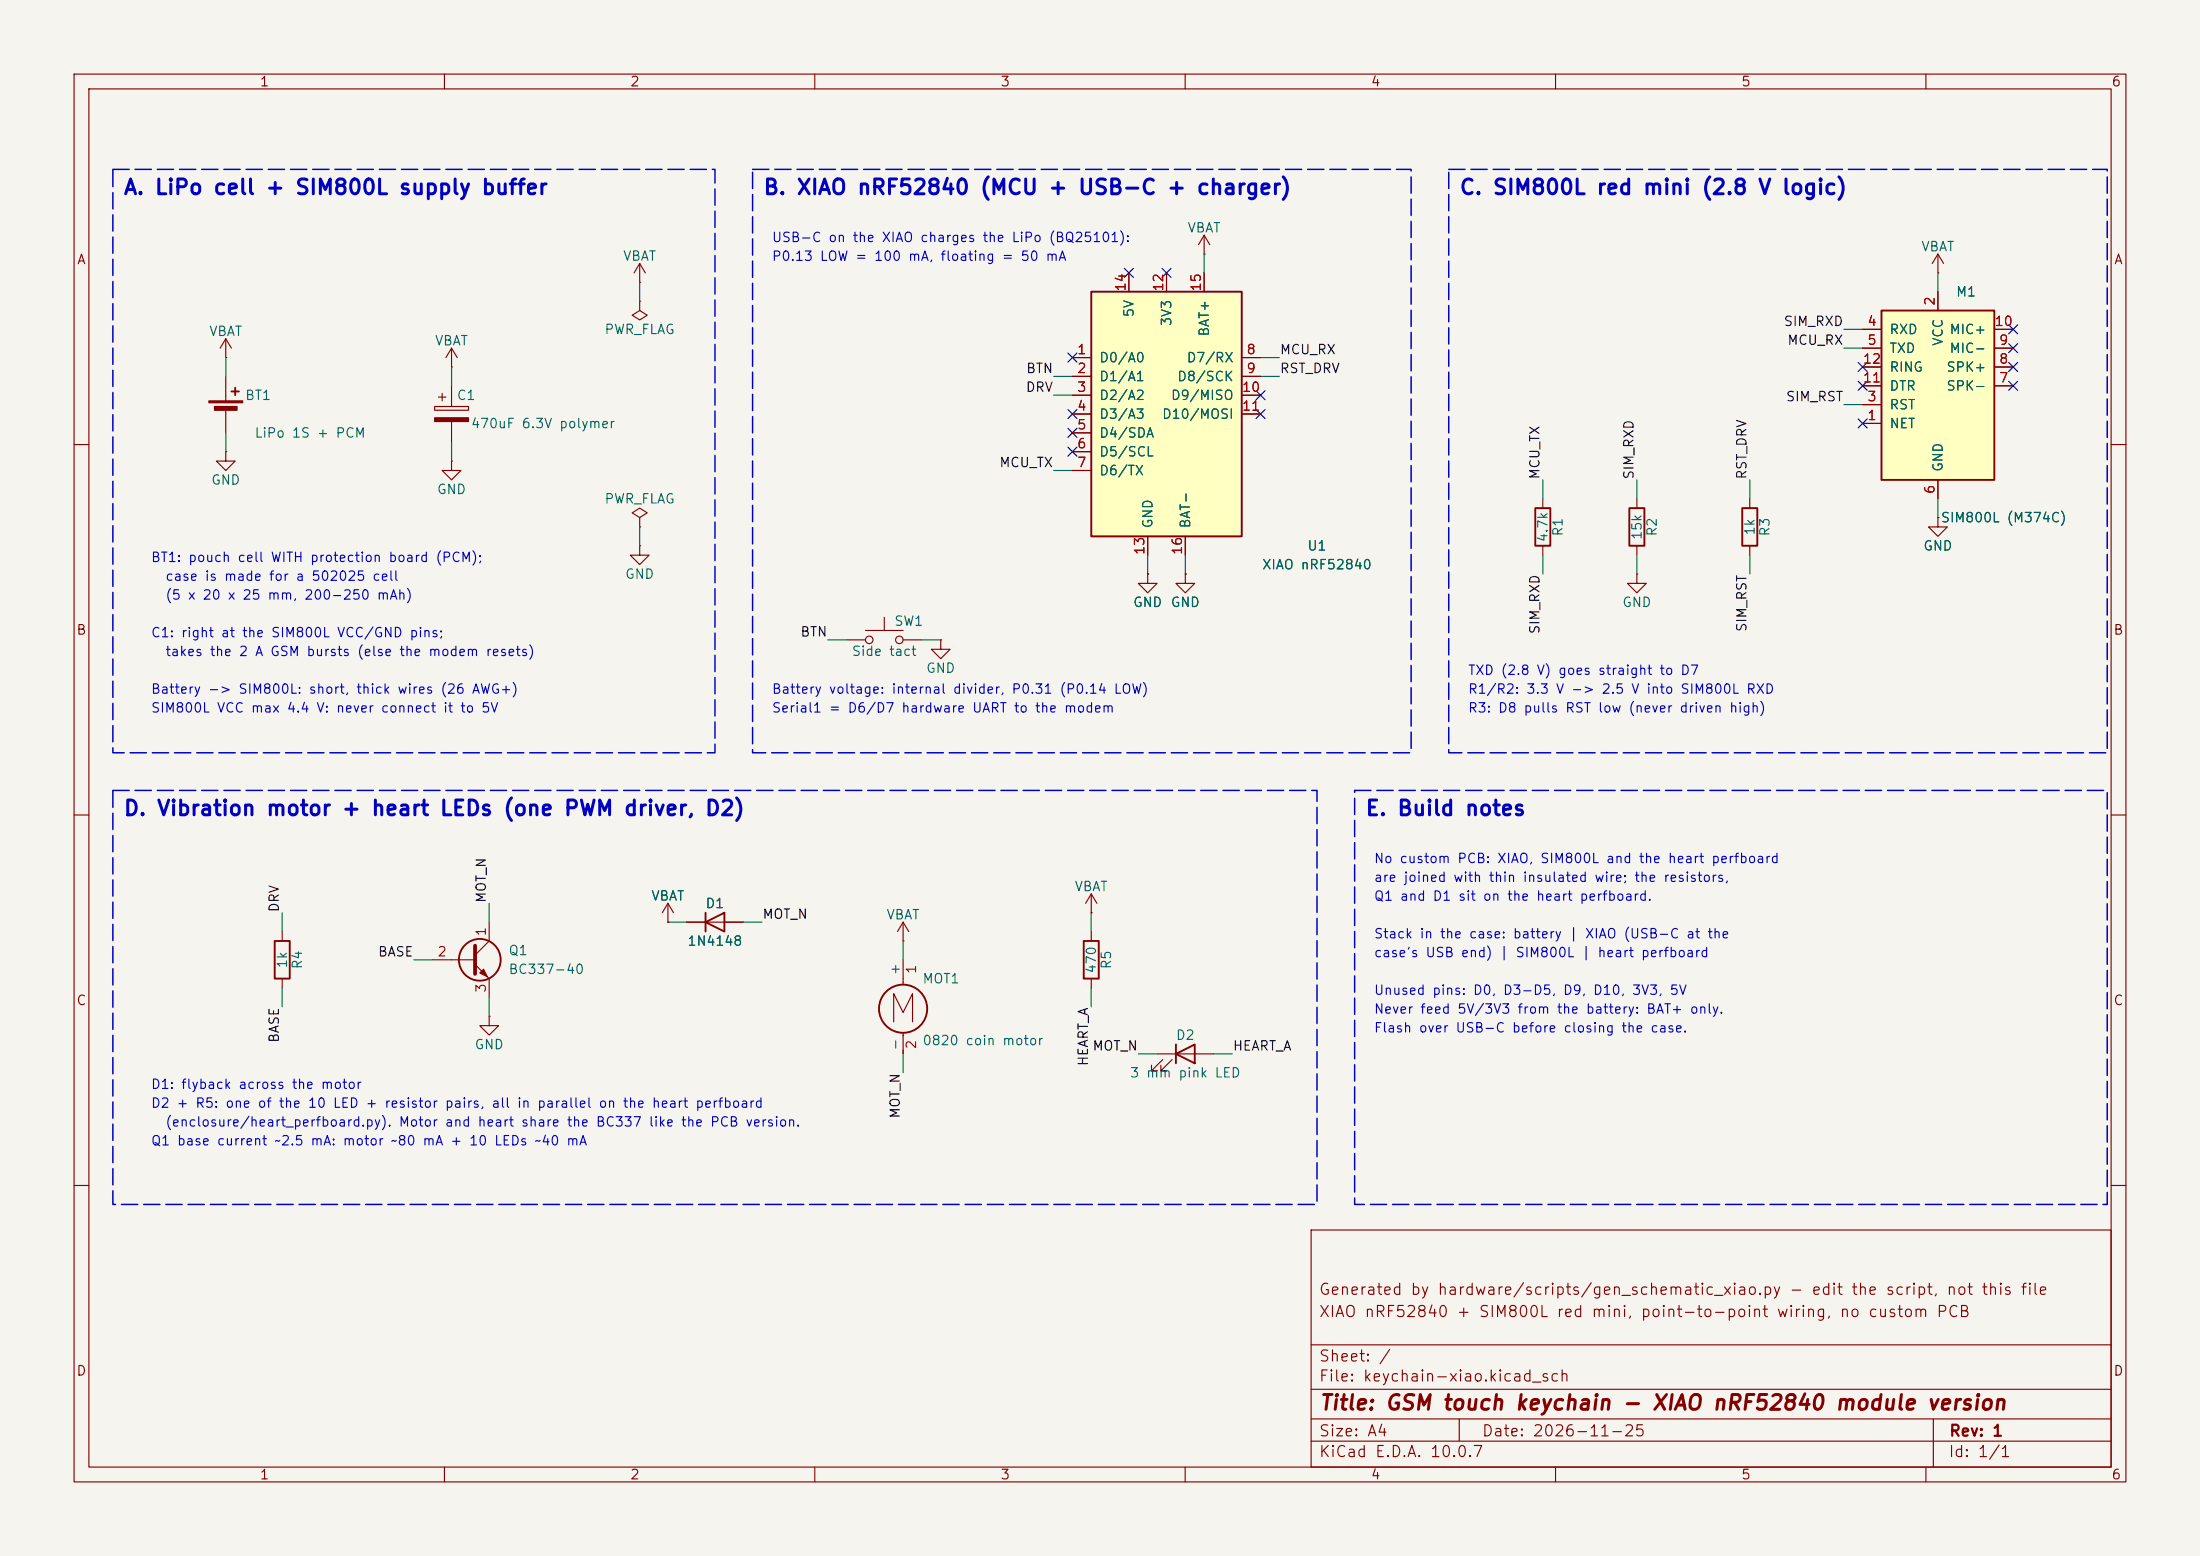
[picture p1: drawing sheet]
<svg xmlns="http://www.w3.org/2000/svg" width="297mm" height="210mm" viewBox="0 0 297 210" stroke-linecap="round" stroke-linejoin="round" font-family="sans-serif">
<path d="M0 0h297v210h-297z" fill="#f5f4ef" stroke="#f5f4ef" stroke-width=".14"/>
<g fill="none" stroke="#840000" stroke-width=".15">
<path d="M10 10h277v190h-277zM12 12h273v186h-273zM60 10v2M110 10v2M160 10v2M210 10v2M260 10v2M30.5 50.8v3.3M30.5 55.1v3.3M10 60h2M221 67.3v1.3M221 73.7v1.2"/>
<path d="M261.6 69.9v1.2h1.3l-1.3 1.3-1.3-1.3h1.3M261.6 69.9h.1M285 60h2M114.3 86.4h2.5M116.8 85.1h5.1M119.4 83.3v1.8M121.9 86.4h2.6M127 86.4v1.2h1.3l-1.3 1.3-1.3-1.3h1.3M127 86.4h.1M10 110h2M285 110h2M38.1 125.7v1.3"/>
<path d="M38.1 132.1v1.3M58.4 129.5h5.7M64.1 130.2l1.9 1.9v2.5M66 137.2v1.2h1.3l-1.3 1.3-1.2-1.3h1.2M66 137.2h.1M66 124.5v2.5l-1.9 1.9M90.2 124.5h.1M90.2 121.9l-.8 1.3M90.2 121.9l.7 1.3M90.2 121.9v2.6M92.7 124.5h7.6M120.6 137.9v-3.8l1.3 2.6 1.3-2.6v3.8"/>
<path d="M121.9 127h.1M121.9 124.5v2.5M121.9 129.5v3.4M121.9 139.4v2.8M121.9 124.5l-.7 1.2M121.9 124.5l.8 1.2M147.3 125.7v1.3M147.3 132.1v1.3M10 160h2M177 166h108v32h-108zM285 160h2M60 198v2"/>
<path d="M110 198v2M160 198v2M177 194.5h108M177 191.5h108M177 187.5h108M177 181.5h108M197 191.5v3M210 198v2M260 198v2M261 191.5v6.5"/>
<circle cx="117.3" cy="86.4" r=".51"/>
<circle cx="121.4" cy="86.4" r=".51"/>
</g>
<g fill="none" stroke="#840000" stroke-width=".25">
<path d="M31.2 52.8h1.1M31.7 52.3v1M220 68.6h2v5.1h-2zM37.1 127h2v5.1h-2zM95.2 124.5l2.6-1.3v2.5zM95.2 123.2v2.5M146.3 127h2v5.1h-2z"/>
<circle cx="64.8" cy="129.5" r="2.82"/>
<circle cx="121.9" cy="136.1" r="3.3"/>
</g>
<g fill="#840000" stroke="#840000" stroke-width=".15">
<path d="M28.2 54.1h4.6v.3h-4.6z"/>
<path d="M29 54.9h3v.5h-3z"/>
<path d="M64.8 131.3l.5-.5 .5 1z"/>
</g>
<path d="M64.1 127.6v3.8" fill="none" stroke="#840000" stroke-width=".51"/>
<path d="M147.3 39.4h20.3v33h-20.3z" fill="#ffffc2"/>
<path d="M147.3 39.4h20.3v33h-20.3zM207.3 68.6h2v5.1h-2zM158.7 142.2l2.6-1.2v2.5zM158.7 141v2.5" fill="none" stroke="#840000" stroke-width=".25"/>
<g fill="none" stroke="#840000" stroke-width=".15">
<path d="M152.4 36.8v2.6M157.5 36.8v2.6M162.6 34.3h.1M162.6 31.8v2.5M162.6 36.8v2.6M162.6 31.8l-.8 1.2M162.6 31.8l.7 1.2M144.8 48.3h2.5M144.8 50.8h2.5M144.8 53.3h2.5M144.8 55.9h2.5M144.8 58.4h2.5"/>
<path d="M167.6 48.3h2.6M167.6 50.8h2.6M167.6 53.3h2.6M167.6 55.9h2.6M144.8 61h2.5M144.8 63.5h2.5M154.9 77.5v1.2h1.3l-1.3 1.3-1.2-1.3h1.2M154.9 77.5h.1M154.9 72.4v2.5M160 77.5v1.2h1.3l-1.3 1.3-1.3-1.3h1.3M160 77.5h.1M160 72.4v2.5"/>
<path d="M208.3 67.3v1.3M208.3 73.7v1.2M156.2 142.2h7.6M157 143l-1.6 1.5h.8h-.8v-.7M158.2 143l-1.5 1.5h.8h-.8v-.7"/>
</g>
<path d="M254 41.9h15.2v22.9h-15.2z" fill="#ffffc2"/>
<path d="M254 41.9h15.2v22.9h-15.2zM235.2 68.6h2v5.1h-2z" fill="none" stroke="#840000" stroke-width=".25"/>
<g fill="none" stroke="#840000" stroke-width=".15">
<path d="M86.4 38.1h.1M86.4 35.6l-.8 1.2M86.4 35.6l.7 1.2M86.4 35.6v2.5M152.4 36.8v2.6M157.5 36.8v2.6M162.6 36.8v2.6M261.6 36.8h.1M261.6 34.3v2.5M261.6 39.4v2.5M261.6 34.3l-.7 1.3M261.6 34.3l.8 1.3"/>
<path d="M30.5 48.3h.1M30.5 45.7l-.8 1.3M30.5 45.7l.7 1.3M30.5 45.7v2.6M58.7 54.9h4.5v.5h-4.5zM59.2 53.6h1M59.7 53.1v1M61 49.5h.1M61 47v2.5M61 52.1v2.8M61 56.9v2.8M61 47l-.8 1.3"/>
<path d="M61 47l.7 1.3M86.4 40.6v1.3l1 .6-1 .7-1.1-.7 1.1-.6M86.4 40.6h.1M144.8 48.3h2.5M144.8 50.8h2.5M144.8 53.3h2.5M144.8 55.9h2.5M144.8 58.4h2.5M167.6 48.3h2.6M167.6 50.8h2.6M167.6 53.3h2.6M167.6 55.9h2.6"/>
<path d="M251.5 57.2h2.5M251.5 54.6h2.5M251.5 44.5h2.5M251.5 47h2.5M251.5 52.1h2.5M251.5 49.5h2.5M269.2 44.5h2.6M269.2 47h2.6M269.2 52.1h2.6M269.2 49.5h2.6M30.5 61v1.2h1.2l-1.2 1.3-1.3-1.3h1.3M30.5 61h.1"/>
<path d="M61 62.2v1.3h1.2l-1.2 1.3-1.3-1.3h1.3M61 62.2h.1M86.4 69.9l1-.7-1-.6-1.1 .6 1.1 .7v1.2M86.4 71.1h.1M86.4 73.7v1.2h1.2l-1.2 1.3-1.3-1.3h1.3M86.4 73.7h.1M144.8 61h2.5M144.8 63.5h2.5M154.9 77.5h.1M154.9 72.4v2.5M160 77.5h.1M160 72.4v2.5"/>
<path d="M221 77.5v1.2h1.2l-1.2 1.3-1.3-1.3h1.3M221 77.5h.1M236.2 67.3v1.3M236.2 73.7v1.2M261.6 69.9h.1M261.6 64.8v2.5M90.2 124.5h.1M92.7 124.5h2.5M97.8 124.5h2.5M147.3 123.2h.1M147.3 120.7l-.7 1.2M147.3 120.7l.8 1.2"/>
<path d="M147.3 120.7v2.5"/>
</g>
<path d="M58.7 56.4h4.5v.5h-4.5z" fill="#840000" stroke="#840000" stroke-width=".15"/>
<g fill="none" stroke="#009600" stroke-width=".15">
<path d="M86.4 38.1v2.5M162.6 34.3v2.5M261.6 36.8v2.6M30.5 48.3v2.5M30.5 58.4v2.6M61 49.5v2.6M61 59.7v2.5M142.2 50.8h2.6M142.2 53.3h2.6M170.2 48.3h2.5M170.2 50.8h2.5M248.9 44.5h2.6"/>
<path d="M248.9 47h2.6M248.9 54.6h2.6M86.4 71.1v2.6M142.2 63.5h2.6M154.9 74.9v2.6M160 74.9v2.6M208.3 64.8v2.5M208.3 74.9v2.6M221 64.8v2.5M221 74.9v2.6M236.2 64.8v2.5M236.2 74.9v2.6"/>
<path d="M261.6 67.3v2.6M111.8 86.4h2.5M124.5 86.4h2.5M38.1 123.2v2.5M38.1 133.4v2.5M55.9 129.5h2.5M66 121.9v2.6M66 134.6v2.6M90.2 124.5h2.5M100.3 124.5h2.6M121.9 127v2.5M147.3 123.2v2.5"/>
<path d="M147.3 133.4v2.5M121.9 142.2v2.6M153.7 142.2h2.5M163.8 142.2h2.6"/>
</g>
<g fill="none" stroke="#000084" stroke-width=".15">
<path d="M151.8 36.2l1.2 1.2M153 36.2l-1.2 1.2M156.9 36.2l1.2 1.2M158.1 36.2l-1.2 1.2M144.2 55.3l1.2 1.2M144.2 57.8l1.2 1.2M144.2 47.7l1.2 1.2M145.4 55.3l-1.2 1.2M145.4 57.8l-1.2 1.2M145.4 47.7l-1.2 1.2M169.6 55.3l1.2 1.2M169.6 52.7l1.2 1.2"/>
<path d="M170.8 55.3l-1.2 1.2M170.8 52.7l-1.2 1.2M250.9 56.5l1.2 1.3M250.9 51.5l1.2 1.2M250.9 48.9l1.2 1.2M252.1 56.5l-1.2 1.3M252.1 51.5l-1.2 1.2M252.1 48.9l-1.2 1.2M271.2 51.5l1.2 1.2M271.2 43.8l1.2 1.3M271.2 46.4l1.2 1.2M271.2 48.9l1.2 1.2"/>
<path d="M272.4 51.5l-1.2 1.2M272.4 43.8l-1.2 1.3M272.4 46.4l-1.2 1.2M272.4 48.9l-1.2 1.2M144.2 60.4l1.2 1.2M145.4 60.4l-1.2 1.2"/>
</g>
<path d="M15.2 22.9h81.3v78.7h-81.3zM101.6 22.9h88.9v78.7h-88.9zM195.6 22.9h88.9v78.7h-88.9zM15.2 106.7h162.6v55.9h-162.6zM182.9 106.7h101.6v55.9h-101.6z" fill="none" stroke="#0000c2" stroke-width=".2" stroke-dasharray="2.2 .8"/>
<g font-size="2" fill="#0000c2">
<text x="16.6" y="26.8">A. LiPo cell + SIM800L supply buffer</text>
<text x="102.9" y="26.8">B. XIAO nRF52840 (MCU + USB-C + charger)</text>
<text x="196.9" y="26.8">C. SIM800L red mini (2.8 V logic)</text>
<text x="16.6" y="110.6">D. Vibration motor + heart LEDs (one PWM driver, D2)</text>
<text x="184.2" y="110.6">E. Build notes</text>
</g>
<text font-size="2" fill="#840000" x="178" y="190.8">Title: GSM touch keychain - XIAO nRF52840 module version</text>
<g font-size="1.5" fill="#840000">
<text x="178" y="178.1">XIAO nRF52840 + SIM800L red mini, point-to-point wiring, no custom PCB</text>
<text x="178" y="175.1">Generated by hardware/scripts/gen_schematic_xiao.py - edit the script, not this file</text>
<text x="178" y="184.1">Sheet: /</text>
<text x="178" y="186.8">File: keychain-xiao.kicad_sch</text>
<text x="178" y="197">KiCad E.D.A. 10.0.7</text>
<text x="178" y="194.2">Size: A4</text>
<text x="200" y="194.2">Date: 2026-11-25</text>
<text x="263" y="197">Id: 1/1</text>
<text x="263" y="194.2">Rev: 1</text>
</g>
<g font-size="1.3" fill="#840000">
<text x="35" y="12">1</text>
<text x="85" y="12">2</text>
<text x="135" y="12">3</text>
<text x="185" y="12">4</text>
<text x="235" y="12">5</text>
<text x="285" y="12">6</text>
<text x="10.3" y="36">A</text>
<text x="285.3" y="36">A</text>
<text x="10.2" y="86">B</text>
<text x="285.2" y="86">B</text>
<text x="10.2" y="136">C</text>
<text x="285.2" y="136">C</text>
<text x="10.2" y="186">D</text>
<text x="285.2" y="186">D</text>
<text x="35" y="200">1</text>
<text x="85" y="200">2</text>
<text x="135" y="200">3</text>
<text x="185" y="200">4</text>
<text x="235" y="200">5</text>
<text x="285" y="200">6</text>
</g>
<g font-size="1.3" fill="#006464">
<text x="84" y="35.5">VBAT</text>
<text x="160.2" y="31.7">VBAT</text>
<text x="259.3" y="34.2">VBAT</text>
<text x="264" y="40.3">M1</text>
<text x="28.1" y="45.7">VBAT</text>
<text x="58.6" y="46.9">VBAT</text>
<text x="81.5" y="45.4">PWR_FLAG</text>
<text x="153.4" y="42.9" transform="rotate(-90 153.4 42.9)">5V</text>
<text x="158.4" y="44.1" transform="rotate(-90 158.4 44.1)">3V3</text>
<text x="163.5" y="45.5" transform="rotate(-90 163.5 45.5)">BAT+</text>
<text x="255" y="45.4">RXD</text>
<text x="255" y="48">TXD</text>
<text x="262.6" y="46.8" transform="rotate(-90 262.6 46.8)">VCC</text>
<text x="263.1" y="48">MIC-</text>
<text x="263.1" y="45.4">MIC+</text>
<text x="148.3" y="49.2">D0/A0</text>
<text x="148.3" y="51.8">D1/A1</text>
<text x="158.8" y="51.8">D8/SCK</text>
<text x="160.1" y="49.2">D7/RX</text>
<text x="255" y="53">DTR</text>
<text x="255" y="50.5">RING</text>
<text x="262.7" y="53">SPK-</text>
<text x="262.7" y="50.5">SPK+</text>
<text x="33" y="54.3">BT1</text>
<text x="34.3" y="59.4">LiPo 1S + PCM</text>
<text x="61.6" y="54.3">C1</text>
<text x="63.5" y="58.1">470uF 6.3V polymer</text>
<text x="148.3" y="54.3">D2/A2</text>
<text x="148.3" y="56.8">D3/A3</text>
<text x="148.3" y="59.4">D4/SDA</text>
<text x="156.8" y="56.8">D10/MOSI</text>
<text x="158" y="54.3">D9/MISO</text>
<text x="255" y="58.1">NET</text>
<text x="255" y="55.6">RST</text>
<text x="28.4" y="65.7">GND</text>
<text x="148.3" y="61.9">D5/SCL</text>
<text x="148.3" y="64.5">D6/TX</text>
<text x="262.6" y="63.8" transform="rotate(-90 262.6 63.8)">GND</text>
<text x="58.9" y="67">GND</text>
<text x="81.5" y="68.3">PWR_FLAG</text>
<text x="155.9" y="71.4" transform="rotate(-90 155.9 71.4)">GND</text>
<text x="161" y="71.4" transform="rotate(-90 161 71.4)">BAT-</text>
<text x="261.9" y="70.8">SIM800L (M374C)</text>
<text x="170.3" y="77.2">XIAO nRF52840</text>
<text x="176.4" y="74.6">U1</text>
<text x="209.2" y="73.3" transform="rotate(-90 209.2 73.3)">4.7k</text>
<text x="211.3" y="72.5" transform="rotate(-90 211.3 72.5)">R1</text>
<text x="221.9" y="73" transform="rotate(-90 221.9 73)">15k</text>
<text x="224" y="72.5" transform="rotate(-90 224 72.5)">R2</text>
<text x="237.2" y="72.4" transform="rotate(-90 237.2 72.4)">1k</text>
<text x="239.2" y="72.5" transform="rotate(-90 239.2 72.5)">R3</text>
<text x="259.6" y="74.6">GND</text>
<text x="84.3" y="78.4">GND</text>
<text x="152.9" y="82.2">GND</text>
<text x="158" y="82.2">GND</text>
<text x="218.9" y="82.2">GND</text>
<text x="114.9" y="88.8">Side tact</text>
<text x="120.6" y="84.8">SW1</text>
<text x="124.9" y="91.1">GND</text>
<text x="87.8" y="121.9">VBAT</text>
<text x="95.2" y="122.9">D1</text>
<text x="119.6" y="124.4">VBAT</text>
<text x="145" y="120.6">VBAT</text>
<text x="39.1" y="130.8" transform="rotate(-90 39.1 130.8)">1k</text>
<text x="41.1" y="130.9" transform="rotate(-90 41.1 130.9)">R4</text>
<text x="68.6" y="129.2">Q1</text>
<text x="68.6" y="131.8">BC337-40</text>
<text x="92.7" y="128">1N4148</text>
<text x="121.8" y="131.7" transform="rotate(-90 121.8 131.7)">+</text>
<text x="148.3" y="131.5" transform="rotate(-90 148.3 131.5)">470</text>
<text x="150.3" y="130.9" transform="rotate(-90 150.3 130.9)">R5</text>
<text x="124.4" y="133">MOT1</text>
<text x="64" y="141.9">GND</text>
<text x="121.8" y="141.9" transform="rotate(-90 121.8 141.9)">-</text>
<text x="124.4" y="141.4">0820 coin motor</text>
<text x="158.7" y="140.7">D2</text>
<text x="152.5" y="145.7">3 mm pink LED</text>
</g>
<g font-size="1.3" fill="#0000c2">
<text x="104.1" y="35.5">P0.13 LOW = 100 mA, floating = 50 mA</text>
<text x="104.1" y="33">USB-C on the XIAO charges the LiPo (BQ25101):</text>
<text x="20.3" y="76.2">BT1: pouch cell WITH protection board (PCM);</text>
<text x="22.2" y="78.7">case is made for a 502025 cell</text>
<text x="22.2" y="81.3">(5 x 20 x 25 mm, 200-250 mAh)</text>
<text x="20.3" y="86.3">C1: right at the SIM800L VCC/GND pins;</text>
<text x="22.2" y="88.9">takes the 2 A GSM bursts (else the modem resets)</text>
<text x="20.3" y="94">Battery -&gt; SIM800L: short, thick wires (26 AWG+)</text>
<text x="104.1" y="94">Battery voltage: internal divider, P0.31 (P0.14 LOW)</text>
<text x="198.1" y="94">R1/R2: 3.3 V -&gt; 2.5 V into SIM800L RXD</text>
<text x="198.1" y="91.4">TXD (2.8 V) goes straight to D7</text>
<text x="20.3" y="96.5">SIM800L VCC max 4.4 V: never connect it to 5V</text>
<text x="104.1" y="96.5">Serial1 = D6/D7 hardware UART to the modem</text>
<text x="198.1" y="96.5">R3: D8 pulls RST low (never driven high)</text>
<text x="185.4" y="119.4">are joined with thin insulated wire; the resistors,</text>
<text x="185.4" y="116.8">No custom PCB: XIAO, SIM800L and the heart perfboard</text>
<text x="185.4" y="121.9">Q1 and D1 sit on the heart perfboard.</text>
<text x="185.4" y="129.5">case's USB end) | SIM800L | heart perfboard</text>
<text x="185.4" y="127">Stack in the case: battery | XIAO (USB-C at the</text>
<text x="185.4" y="134.6">Unused pins: D0, D3-D5, D9, D10, 3V3, 5V</text>
<text x="185.4" y="137.1">Never feed 5V/3V3 from the battery: BAT+ only.</text>
<text x="185.4" y="139.7">Flash over USB-C before closing the case.</text>
<text x="20.3" y="147.3">D1: flyback across the motor</text>
<text x="20.3" y="149.8">D2 + R5: one of the 10 LED + resistor pairs, all in parallel on the heart perfboard</text>
<text x="20.3" y="154.9">Q1 base current ~2.5 mA: motor ~80 mA + 10 LEDs ~40 mA</text>
<text x="22.2" y="152.4">(enclosure/heart_perfboard.py). Motor and heart share the BC337 like the PCB version.</text>
</g>
<g font-size="1.3" fill="#a90000">
<text x="152.3" y="39.4" transform="rotate(-90 152.3 39.4)">14</text>
<text x="157.3" y="39.4" transform="rotate(-90 157.3 39.4)">12</text>
<text x="162.4" y="39.4" transform="rotate(-90 162.4 39.4)">15</text>
<text x="261.5" y="41.4" transform="rotate(-90 261.5 41.4)">2</text>
<text x="252" y="44.3">4</text>
<text x="252" y="46.9">5</text>
<text x="269.2" y="44.3">10</text>
<text x="269.8" y="46.9">9</text>
<text x="145.3" y="48.1">1</text>
<text x="145.3" y="50.7">2</text>
<text x="145.3" y="53.2">3</text>
<text x="167.6" y="53.2">10</text>
<text x="168.2" y="48.1">8</text>
<text x="168.2" y="50.7">9</text>
<text x="251.4" y="51.9">11</text>
<text x="251.4" y="49.4">12</text>
<text x="269.8" y="51.9">7</text>
<text x="269.8" y="49.4">8</text>
<text x="145.3" y="55.7">4</text>
<text x="145.3" y="58.3">5</text>
<text x="167.6" y="55.7">11</text>
<text x="252" y="57">1</text>
<text x="252" y="54.5">3</text>
<text x="145.3" y="60.8">6</text>
<text x="145.3" y="63.4">7</text>
<text x="261.5" y="66.8" transform="rotate(-90 261.5 66.8)">6</text>
<text x="154.8" y="75" transform="rotate(-90 154.8 75)">13</text>
<text x="159.9" y="75" transform="rotate(-90 159.9 75)">16</text>
<text x="59" y="129.4">2</text>
<text x="65.9" y="126.5" transform="rotate(-90 65.9 126.5)">1</text>
<text x="124" y="131.5" transform="rotate(-90 124 131.5)">1</text>
<text x="65.9" y="134.1" transform="rotate(-90 65.9 134.1)">3</text>
<text x="124" y="141.7" transform="rotate(-90 124 141.7)">2</text>
</g>
<g font-size="1.3" fill="#0f0f0f">
<text x="240.7" y="44.3">SIM_RXD</text>
<text x="241.2" y="46.9">MCU_RX</text>
<text x="138.4" y="53.2">DRV</text>
<text x="138.4" y="50.7">BTN</text>
<text x="172.7" y="50.7">RST_DRV</text>
<text x="172.7" y="48.1">MCU_RX</text>
<text x="241" y="54.5">SIM_RST</text>
<text x="134.8" y="63.4">MCU_TX</text>
<text x="208.2" y="64.8" transform="rotate(-90 208.2 64.8)">MCU_TX</text>
<text x="220.9" y="64.8" transform="rotate(-90 220.9 64.8)">SIM_RXD</text>
<text x="236.1" y="64.8" transform="rotate(-90 236.1 64.8)">RST_DRV</text>
<text x="108" y="86.2">BTN</text>
<text x="208.2" y="85.7" transform="rotate(-90 208.2 85.7)">SIM_RXD</text>
<text x="236.1" y="85.4" transform="rotate(-90 236.1 85.4)">SIM_RST</text>
<text x="38" y="123.2" transform="rotate(-90 38 123.2)">DRV</text>
<text x="65.9" y="121.9" transform="rotate(-90 65.9 121.9)">MOT_N</text>
<text x="102.8" y="124.3">MOT_N</text>
<text x="50.9" y="129.4">BASE</text>
<text x="38" y="140.8" transform="rotate(-90 38 140.8)">BASE</text>
<text x="147.2" y="144" transform="rotate(-90 147.2 144)">HEART_A</text>
<text x="147.4" y="142.1">MOT_N</text>
<text x="166.3" y="142.1">HEART_A</text>
<text x="121.8" y="151.1" transform="rotate(-90 121.8 151.1)">MOT_N</text>
</g>
</svg>
